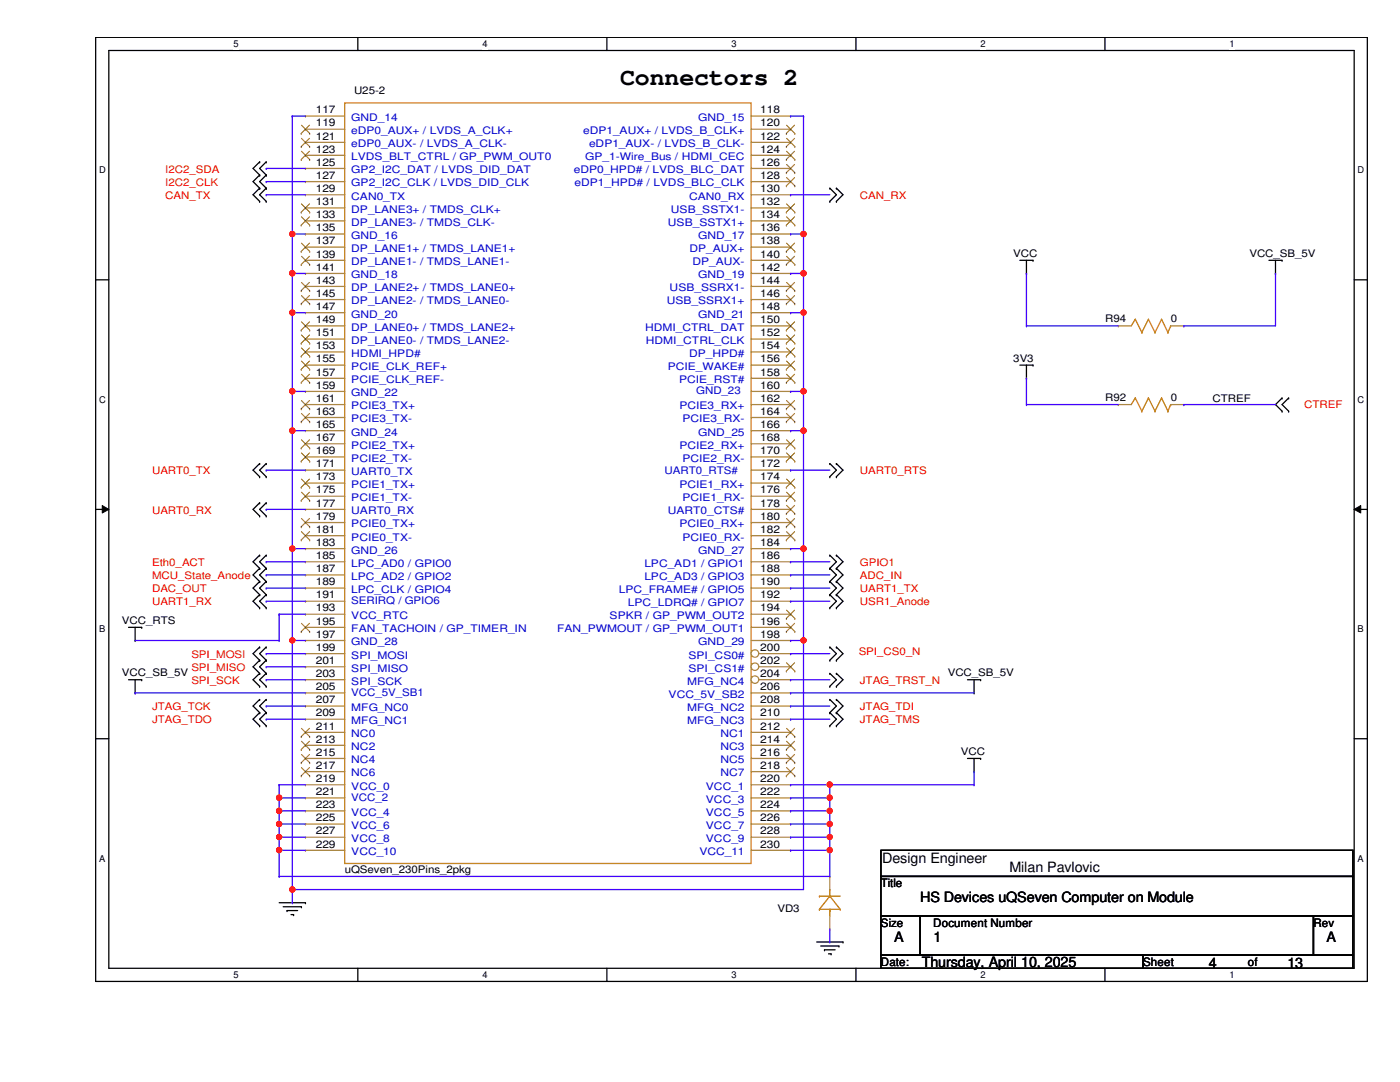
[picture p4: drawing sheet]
<svg xmlns="http://www.w3.org/2000/svg" width="279mm" height="216mm" viewBox="0 0 279 216" stroke-linecap="round" stroke-linejoin="round" font-family="sans-serif">
<path d="M19.1 7.5h253.8v188.3h-253.8zM21.7 10.1h248.6v183.1h-248.6z" fill="none" stroke="#000" stroke-width=".25"/>
<g fill="#fff">
<path d="M46.6 7.7h1v2.1h-1z"/>
<path d="M46.6 193.5h1v2.1h-1z"/>
</g>
<path d="M71.4 7.5v2.6M71.4 193.2v2.6" fill="none" stroke="#000" stroke-width=".25"/>
<g fill="#fff">
<path d="M96.3 7.7h1v2.1h-1z"/>
<path d="M96.3 193.5h1v2.1h-1z"/>
</g>
<path d="M121.1 7.5v2.6M121.1 193.2v2.6" fill="none" stroke="#000" stroke-width=".25"/>
<g fill="#fff">
<path d="M146 7.7h1v2.1h-1z"/>
<path d="M146 193.5h1v2.1h-1z"/>
</g>
<path d="M170.8 7.5v2.6M170.8 193.2v2.6" fill="none" stroke="#000" stroke-width=".25"/>
<g fill="#fff">
<path d="M195.7 7.7h1v2.1h-1z"/>
<path d="M195.7 193.5h1v2.1h-1z"/>
</g>
<path d="M220.5 7.5v2.6M220.5 193.2v2.6" fill="none" stroke="#000" stroke-width=".25"/>
<g fill="#fff">
<path d="M245.4 7.7h1v2.1h-1z"/>
<path d="M245.4 193.5h1v2.1h-1z"/>
<path d="M19.8 32.9h1.3v2.1h-1.3z"/>
<path d="M270.9 32.9h1.3v2.1h-1.3z"/>
<path d="M19.8 78.7h1.3v2.1h-1.3z"/>
<path d="M270.9 78.7h1.3v2.1h-1.3z"/>
</g>
<path d="M19.1 55.8h2.6M270.3 55.8h2.6" fill="none" stroke="#000" stroke-width=".25"/>
<g fill="#fff">
<path d="M19.8 124.5h1.2v2.1h-1.2z"/>
<path d="M270.9 124.5h1.3v2.1h-1.3z"/>
</g>
<path d="M19.1 101.6h2.6M270.3 101.6h2.6" fill="none" stroke="#000" stroke-width=".25"/>
<path d="M20.4 100.9l1.3 .7-1.3 .8zM270.3 101.6l1.3-.7v1.5z" fill="#000"/>
<path d="M20.4 100.9l1.3 .7-1.3 .8zM270.3 101.6l1.3-.7v1.5z" fill="none" stroke="#000" stroke-width=".2"/>
<g fill="#fff">
<path d="M19.8 170.3h1.2v2h-1.2z"/>
<path d="M270.9 170.3h1.3v2h-1.3z"/>
</g>
<g fill="none" stroke="#000" stroke-width=".25">
<path d="M51.8 32.3h.1M51.8 34.9h.1M51.8 37.5h.1M51.8 32.3l-1.3 1.3 1.3 1.3M51.8 34.9l-1.3 1.3 1.3 1.3M51.8 37.5l-1.3 1.4 1.3 1.3M53.1 32.3h.1M53.1 34.9h.1M53.1 37.5h.1M53.1 32.3l-1.3 1.3 1.3 1.3M53.1 34.9l-1.3 1.3 1.3 1.3M53.1 37.5l-1.3 1.4 1.3 1.3"/>
<path d="M165.6 37.5h.1M165.6 37.5l1.3 1.4-1.3 1.3M166.9 37.5h.1M166.9 37.5l1.3 1.4-1.3 1.3M51.8 40.2h.1M53.1 40.2h.1M165.6 40.2h.1M166.9 40.2h.1M203.5 51.9h2.7M204.9 54.6h.1M204.9 51.9v2.7M206.2 51.9h.1"/>
<path d="M253.2 51.9h2.7M254.6 54.6h.1M254.6 51.9v2.7M255.9 51.9h.1M203.5 72.9h2.7M204.9 75.5h.1M204.9 72.9v2.6M206.2 72.9h.1M255.9 79.4h.1M255.9 79.4l-1.3 1.3 1.3 1.3M257.2 79.4h.1M257.2 79.4l-1.3 1.3 1.3 1.3"/>
<path d="M51.8 92.5h.1M51.8 95.1h.1M51.8 92.5l-1.3 1.3 1.3 1.3M53.1 92.5h.1M53.1 95.1h.1M53.1 92.5l-1.3 1.3 1.3 1.3M165.6 92.5h.1M165.6 95.1h.1M165.6 92.5l1.3 1.3-1.3 1.3M166.9 92.5h.1M166.9 95.1h.1M166.9 92.5l1.3 1.3-1.3 1.3"/>
<path d="M255.9 82h.1M257.2 82h.1M51.8 100.3h.1M51.8 103h.1M51.8 110.8h.1M51.8 113.4h.1M51.8 116h.1M51.8 118.7h.1M51.8 100.3l-1.3 1.3 1.3 1.4M51.8 110.8l-1.3 1.3 1.3 1.3M51.8 113.4l-1.3 1.3 1.3 1.3M51.8 116l-1.3 1.3 1.3 1.4"/>
<path d="M51.8 118.7l-1.3 1.3 1.3 1.3M53.1 100.3h.1M53.1 103h.1M53.1 110.8h.1M53.1 113.4h.1M53.1 116h.1M53.1 118.7h.1M53.1 100.3l-1.3 1.3 1.3 1.4M53.1 110.8l-1.3 1.3 1.3 1.3M53.1 113.4l-1.3 1.3 1.3 1.3M53.1 116l-1.3 1.3 1.3 1.4M53.1 118.7l-1.3 1.3 1.3 1.3"/>
<path d="M165.6 110.8h.1M165.6 113.4h.1M165.6 116h.1M165.6 118.7h.1M165.6 110.8l1.3 1.3-1.3 1.3M165.6 113.4l1.3 1.3-1.3 1.3M165.6 116l1.3 1.3-1.3 1.4M165.6 118.7l1.3 1.3-1.3 1.3M166.9 110.8h.1M166.9 113.4h.1M166.9 116h.1M166.9 118.7h.1"/>
<path d="M166.9 110.8l1.3 1.3-1.3 1.3M166.9 113.4l1.3 1.3-1.3 1.3M166.9 116l1.3 1.3-1.3 1.4M166.9 118.7l1.3 1.3-1.3 1.3M25.7 125.2h2.6M25.7 135.6h2.6M27 127.8h.1M27 138.3h.1M27 125.2v2.6M27 135.6v2.7M28.3 125.2h.1M28.3 135.6h.1"/>
<path d="M51.8 121.3h.1M51.8 129.1h.1M51.8 131.7h.1M51.8 134.4h.1M51.8 136.9h.1M51.8 139.6h.1M51.8 129.1l-1.3 1.3 1.3 1.3M51.8 134.4l-1.3 1.2 1.3 1.3M51.8 139.6l-1.3 1.3 1.3 1.3M51.8 131.7l-1.3 1.4 1.3 1.3M53.1 121.3h.1M53.1 129.1h.1"/>
<path d="M53.1 131.7h.1M53.1 134.4h.1M53.1 136.9h.1M53.1 139.6h.1M53.1 129.1l-1.3 1.3 1.3 1.3M53.1 134.4l-1.3 1.2 1.3 1.3M53.1 139.6l-1.3 1.3 1.3 1.3M53.1 131.7l-1.3 1.4 1.3 1.3M165.6 121.3h.1M165.6 131.7h.1M165.6 129.1h.1M165.6 134.4h.1"/>
<path d="M165.6 136.9h.1M165.6 139.6h.1M165.6 129.1l1.3 1.3-1.3 1.3M165.6 134.4l1.3 1.2-1.3 1.3M165.6 139.6l1.3 1.3-1.3 1.3M166.9 121.3h.1M166.9 131.7h.1M166.9 129.1h.1M166.9 134.4h.1M166.9 136.9h.1M166.9 139.6h.1M166.9 129.1l1.3 1.3-1.3 1.3"/>
<path d="M166.9 134.4l1.3 1.2-1.3 1.3M166.9 139.6l1.3 1.3-1.3 1.3M193.1 135.6h2.6M194.4 138.3h.1M194.4 135.6v2.7M195.7 135.6h.1M19.1 147.4h2.6M51.8 142.2h.1M51.8 144.8h.1M51.8 142.2l-1.3 1.3 1.3 1.3M53.1 142.2h.1M53.1 144.8h.1"/>
<path d="M53.1 142.2l-1.3 1.3 1.3 1.3M165.6 142.2h.1M165.6 144.8h.1M165.6 142.2l1.3 1.3-1.3 1.3M166.9 142.2h.1M166.9 144.8h.1M166.9 142.2l1.3 1.3-1.3 1.3M193.1 151.3h2.6M194.4 154h.1M194.4 151.3v2.7M195.7 151.3h.1M270.3 147.4h2.6"/>
<path d="M175.8 169.7h94.2v5.2h-94.2zM175.8 174.9h94.2v7.9h-94.2zM55.7 180.1h5.3M56.5 180.9h3.7M57.3 181.7h.1M57.3 181.7h2.1M58.1 182.5h.5M58.6 182.5h.1M60.2 180.9h.1M61 180.1h.1M163 188h5.2M163.8 188.8h3.6"/>
<path d="M164.5 189.5h.1M164.5 189.5h2.2M165.4 190.3h.5M165.9 190.3h.1M167.4 188.8h.1M168.2 188h.1M175.8 182.8h7.8v7.8h-7.8zM175.8 190.6h52.3v2.6h-52.3zM183.6 182.8h78.5v7.8h-78.5zM228.1 190.6h41.9v2.6h-41.9zM262.1 182.8h7.9v7.8h-7.9z"/>
</g>
<g fill="none" stroke="#cc8006" stroke-width=".25">
<path d="M68.8 20.5h81.1v151.8h-81.1zM226.6 79.4h.1M226.6 79.4l1.3 2.6M226.6 79.4l-.8 1.3M229.2 79.4h.1M229.2 79.4l-1.3 2.6M229.2 79.4l1.3 2.6M231.8 79.4h.1M231.8 79.4l-1.3 2.6M231.8 79.4l1.3 2.6M227.9 82h.1M230.5 82h.1"/>
<path d="M233.1 82h.1M233.6 80.7h.1M233.6 80.7l-.5 1.3"/>
</g>
<g fill="none" stroke="#a84" stroke-width=".25">
<path d="M61 23.2h.1M61 25.8h.1M61 28.4h.1M61 31h.1M61 33.6h.1M61 36.2h.1M61 38.9h.1M61 23.2h7.8M61 25.8h7.8M61 28.4h7.8M61 31h7.8M61 33.6h7.8"/>
<path d="M61 36.2h7.8M61 38.9h7.8M149.9 23.2h7.9M149.9 25.8h7.9M149.9 28.4h7.9M149.9 31h7.9M149.9 33.6h7.9M149.9 36.2h7.9M149.9 38.9h7.9M157.8 23.2h.1M157.8 25.8h.1M157.8 28.4h.1"/>
<path d="M157.8 31h.1M157.8 33.6h.1M157.8 36.2h.1M157.8 38.9h.1M61 41.5h.1M61 44.1h.1M61 46.7h.1M61 49.3h.1M61 51.9h.1M61 54.6h.1M61 57.1h.1M61 59.8h.1"/>
<path d="M61 41.5h7.8M61 44.1h7.8M61 46.7h7.8M61 49.3h7.8M61 51.9h7.8M61 54.6h7.8M61 57.1h7.8M61 59.8h7.8M149.9 41.5h7.9M149.9 44.1h7.9M149.9 46.7h7.9M149.9 49.3h7.9"/>
<path d="M149.9 51.9h7.9M149.9 54.6h7.9M149.9 57.1h7.9M149.9 59.8h7.9M157.8 41.5h.1M157.8 44.1h.1M157.8 46.7h.1M157.8 49.3h.1M157.8 51.9h.1M157.8 54.6h.1M157.8 57.1h.1M157.8 59.8h.1"/>
<path d="M61 62.4h.1M61 65h.1M61 67.6h.1M61 70.2h.1M61 72.9h.1M61 75.5h.1M61 78.1h.1M61 62.4h7.8M61 65h7.8M61 67.6h7.8M61 70.2h7.8M61 72.9h7.8"/>
<path d="M61 75.5h7.8M61 78.1h7.8M149.9 62.4h7.9M149.9 65h7.9M149.9 67.6h7.9M149.9 70.2h7.9M149.9 72.9h7.9M149.9 75.5h7.9M149.9 78.1h7.9M157.8 62.4h.1M157.8 65h.1M157.8 67.6h.1"/>
<path d="M157.8 70.2h.1M157.8 72.9h.1M157.8 75.5h.1M157.8 78.1h.1M61 80.7h.1M61 83.3h.1M61 85.9h.1M61 88.6h.1M61 91.2h.1M61 93.8h.1M61 96.4h.1M61 99h.1"/>
<path d="M61 80.7h7.8M61 83.3h7.8M61 85.9h7.8M61 88.6h7.8M61 91.2h7.8M61 93.8h7.8M61 96.4h7.8M61 99h7.8M149.9 80.7h7.9M149.9 83.3h7.9M149.9 85.9h7.9M149.9 88.6h7.9"/>
<path d="M149.9 91.2h7.9M149.9 93.8h7.9M149.9 96.4h7.9M149.9 99h7.9M157.8 80.7h.1M157.8 83.3h.1M157.8 85.9h.1M157.8 88.6h.1M157.8 91.2h.1M157.8 93.8h.1M157.8 96.4h.1M157.8 99h.1"/>
<path d="M223.2 80.7h.1M223.2 80.7h2.6M233.6 80.7h2.7M236.3 80.7h.1M61 101.6h.1M61 104.3h.1M61 106.9h.1M61 109.5h.1M61 112.1h.1M61 114.7h.1M61 117.3h.1M61 120h.1"/>
<path d="M61 101.6h7.8M61 104.3h7.8M61 106.9h7.8M61 109.5h7.8M61 112.1h7.8M61 114.7h7.8M61 117.3h7.8M61 120h7.8M149.9 101.6h7.9M149.9 104.3h7.9M149.9 106.9h7.9M149.9 109.5h7.9"/>
<path d="M149.9 112.1h7.9M149.9 114.7h7.9M149.9 117.3h7.9M149.9 120h7.9M157.8 101.6h.1M157.8 104.3h.1M157.8 106.9h.1M157.8 109.5h.1M157.8 112.1h.1M157.8 114.7h.1M157.8 117.3h.1M157.8 120h.1"/>
<path d="M61 122.6h.1M61 125.2h.1M61 127.8h.1M61 130.4h.1M61 122.6h7.8M61 125.2h7.8M61 127.8h7.8M61 130.4h7.8M149.9 122.6h7.9M149.9 125.2h7.9M149.9 127.8h7.9M157.8 122.6h.1"/>
<path d="M157.8 125.2h.1M157.8 127.8h.1"/>
</g>
<g fill="none" stroke="#804000" stroke-width=".2">
<path d="M60.1 26.6h.1M60.1 29.3h.1M60.1 31.8h.1M60.2 25l1.6 1.6M60.2 27.6l1.6 1.7M60.2 30.2l1.6 1.6M61.8 25l-1.7 1.6M61.8 27.6l-1.7 1.7M61.8 30.2l-1.7 1.6M61.8 26.6h.1M61.8 29.3h.1M61.8 31.8h.1"/>
<path d="M156.9 26.6h.1M156.9 29.3h.1M156.9 31.8h.1M156.9 34.5h.1M156.9 37.1h.1M157 25l1.6 1.6M157 27.6l1.6 1.7M157 30.2l1.6 1.6M157 32.8l1.6 1.7M157 35.4l1.6 1.7M158.6 25l-1.7 1.6M158.6 27.6l-1.7 1.7"/>
<path d="M158.6 30.2l-1.7 1.6M158.6 32.8l-1.7 1.7M158.6 35.4l-1.7 1.7M158.6 26.6h.1M158.6 29.3h.1M158.6 31.8h.1M158.6 34.5h.1M158.6 37.1h.1M60.1 42.3h.1M60.1 44.9h.1M60.1 50.2h.1M60.1 52.8h.1"/>
<path d="M60.1 58h.1M60.2 40.7l1.6 1.6M60.2 43.3l1.6 1.6M60.2 48.5l1.6 1.7M60.2 51.1l1.6 1.7M60.2 56.3l1.6 1.7M60.2 59l1.6 1.6M61.8 40.7l-1.7 1.6M61.8 43.3l-1.7 1.6M61.8 48.5l-1.7 1.7M61.8 51.1l-1.7 1.7M61.8 56.3l-1.7 1.7"/>
<path d="M61.8 59l-1.7 1.6M61.8 42.3h.1M61.8 44.9h.1M61.8 50.2h.1M61.8 52.8h.1M61.8 58h.1M156.9 42.3h.1M156.9 44.9h.1M156.9 50.2h.1M156.9 52.8h.1M156.9 58h.1M157 40.7l1.6 1.6"/>
<path d="M157 43.3l1.6 1.6M157 48.5l1.6 1.7M157 51.1l1.6 1.7M157 56.3l1.6 1.7M157 59l1.6 1.6M158.6 40.7l-1.7 1.6M158.6 43.3l-1.7 1.6M158.6 48.5l-1.7 1.7M158.6 51.1l-1.7 1.7M158.6 56.3l-1.7 1.7M158.6 59l-1.7 1.6M158.6 42.3h.1"/>
<path d="M158.6 44.9h.1M158.6 50.2h.1M158.6 52.8h.1M158.6 58h.1M60.1 60.6h.1M60.1 65.9h.1M60.1 68.5h.1M60.1 71.1h.1M60.1 73.7h.1M60.1 76.3h.1M60.2 64.2l1.6 1.7M60.2 66.8l1.6 1.7"/>
<path d="M60.2 69.4l1.6 1.7M60.2 72.1l1.6 1.6M60.2 74.7l1.6 1.6M60.2 79.9l1.6 1.7M61.8 64.2l-1.7 1.7M61.8 66.8l-1.7 1.7M61.8 69.4l-1.7 1.7M61.8 72.1l-1.7 1.6M61.8 74.7l-1.7 1.6M61.8 79.9l-1.7 1.7M61.8 60.6h.1M61.8 65.9h.1"/>
<path d="M61.8 68.5h.1M61.8 71.1h.1M61.8 73.7h.1M61.8 76.3h.1M156.9 60.6h.1M156.9 65.9h.1M156.9 68.5h.1M156.9 71.1h.1M156.9 73.7h.1M156.9 76.3h.1M157 64.2l1.6 1.7M157 66.8l1.6 1.7"/>
<path d="M157 69.4l1.6 1.7M157 72.1l1.6 1.6M157 74.7l1.6 1.6M157 79.9l1.6 1.7M158.6 64.2l-1.7 1.7M158.6 66.8l-1.7 1.7M158.6 69.4l-1.7 1.7M158.6 72.1l-1.7 1.6M158.6 74.7l-1.7 1.6M158.6 79.9l-1.7 1.7M158.6 60.6h.1M158.6 65.9h.1"/>
<path d="M158.6 68.5h.1M158.6 71.1h.1M158.6 73.7h.1M158.6 76.3h.1M60.1 81.6h.1M60.1 84.2h.1M60.1 89.4h.1M60.1 92h.1M60.1 97.2h.1M60.1 99.9h.1M60.2 82.5l1.6 1.7M60.2 87.8l1.6 1.6"/>
<path d="M60.2 90.4l1.6 1.6M60.2 95.6l1.6 1.6M60.2 98.2l1.6 1.7M61.8 82.5l-1.7 1.7M61.8 87.8l-1.7 1.6M61.8 90.4l-1.7 1.6M61.8 95.6l-1.7 1.6M61.8 98.2l-1.7 1.7M61.8 81.6h.1M61.8 84.2h.1M61.8 89.4h.1M61.8 92h.1"/>
<path d="M61.8 97.2h.1M61.8 99.9h.1M156.9 81.6h.1M156.9 84.2h.1M156.9 89.4h.1M156.9 92h.1M156.9 97.2h.1M156.9 99.9h.1M157 82.5l1.6 1.7M157 87.8l1.6 1.6M157 90.4l1.6 1.6M157 95.6l1.6 1.6"/>
<path d="M157 98.2l1.6 1.7M158.6 82.5l-1.7 1.7M158.6 87.8l-1.7 1.6M158.6 90.4l-1.7 1.6M158.6 95.6l-1.7 1.6M158.6 98.2l-1.7 1.7M158.6 81.6h.1M158.6 84.2h.1M158.6 89.4h.1M158.6 92h.1M158.6 97.2h.1M158.6 99.9h.1"/>
<path d="M60.1 105.1h.1M60.1 107.7h.1M60.2 103.5l1.6 1.6M60.2 106.1l1.6 1.6M61.8 103.5l-1.7 1.6M61.8 106.1l-1.7 1.6M61.8 105.1h.1M61.8 107.7h.1M156.9 102.5h.1M156.9 105.1h.1M156.9 107.7h.1M157 100.8l1.6 1.7"/>
<path d="M157 103.5l1.6 1.6M157 106.1l1.6 1.6M158.6 100.8l-1.7 1.7M158.6 103.5l-1.7 1.6M158.6 106.1l-1.7 1.6M158.6 102.5h.1M158.6 105.1h.1M158.6 107.7h.1M60.1 126h.1M60.2 124.4l1.6 1.6M61.8 124.4l-1.7 1.6M61.8 126h.1"/>
<path d="M156.9 123.4h.1M156.9 126h.1M157 121.8l1.6 1.6M157 124.4l1.6 1.6M158.6 121.8l-1.7 1.6M158.6 124.4l-1.7 1.6M158.6 123.4h.1M158.6 126h.1"/>
</g>
<circle cx="150.7" cy="130.4" r=".75" fill="#fff"/>
<g fill="none" stroke="#a84" stroke-width=".25">
<path d="M61 133.1h.1M61 133.1h7.8M151.5 130.4h6.3M157.8 130.4h.1"/>
<circle cx="150.7" cy="130.4" r=".75"/>
</g>
<circle cx="150.7" cy="133" r=".75" fill="#fff"/>
<g fill="none" stroke="#a84" stroke-width=".25">
<path d="M61 135.6h.1M61 135.6h7.8M151.5 133.1h6.3M157.8 133.1h.1"/>
<circle cx="150.7" cy="133" r=".75"/>
</g>
<path d="M156.9 133.9h.1M157 132.2l1.6 1.7M158.6 132.2l-1.7 1.7M158.6 133.9h.1" fill="none" stroke="#804000" stroke-width=".2"/>
<circle cx="150.7" cy="135.6" r=".75" fill="#fff"/>
<g fill="none" stroke="#a84" stroke-width=".25">
<path d="M223.2 65h.1M223.2 65h2.6M233.6 65h2.7M236.3 65h.1M61 138.3h.1M61 138.3h7.8M149.9 138.3h7.9M151.5 135.6h6.3M157.8 135.6h.1M157.8 138.3h.1M61 140.9h.1M61 143.5h.1"/>
<path d="M61 146.1h.1M61 148.7h.1M61 151.3h.1M61 154h.1M61 156.6h.1M61 159.2h.1M61 140.9h7.8M61 143.5h7.8M61 146.1h7.8M61 148.7h7.8M61 151.3h7.8M61 154h7.8"/>
<path d="M61 156.6h7.8M61 159.2h7.8M149.9 140.9h7.9M149.9 143.5h7.9M149.9 146.1h7.9M149.9 148.7h7.9M149.9 151.3h7.9M149.9 154h7.9M149.9 156.6h7.9M149.9 159.2h7.9M157.8 140.9h.1M157.8 143.5h.1"/>
<path d="M157.8 146.1h.1M157.8 148.7h.1M157.8 151.3h.1M157.8 154h.1M157.8 156.6h.1M157.8 159.2h.1M61 161.8h.1M61 164.4h.1M61 167h.1M61 169.7h.1M61 161.8h7.8M61 164.4h7.8"/>
<path d="M61 167h7.8M61 169.7h7.8M149.9 161.8h7.9M149.9 164.4h7.9M149.9 167h7.9M149.9 169.7h7.9M157.8 161.8h.1M157.8 164.4h.1M157.8 167h.1M157.8 169.7h.1M165.6 174.9h.1M165.6 174.9v2.6"/>
<path d="M165.6 185.4h.1M165.6 182.8v2.6"/>
<circle cx="150.7" cy="135.6" r=".75"/>
</g>
<g fill="none" stroke="#804000" stroke-width=".2">
<path d="M60.1 147h.1M60.1 149.6h.1M60.1 152.2h.1M60.1 154.8h.1M60.2 145.3l1.6 1.7M60.2 147.9l1.6 1.7M60.2 150.5l1.6 1.7M60.2 153.2l1.6 1.6M61.8 145.3l-1.7 1.7M61.8 147.9l-1.7 1.7M61.8 150.5l-1.7 1.7M61.8 153.2l-1.7 1.6"/>
<path d="M61.8 147h.1M61.8 149.6h.1M61.8 152.2h.1M61.8 154.8h.1M156.9 147h.1M156.9 149.6h.1M156.9 152.2h.1M156.9 154.8h.1M157 145.3l1.6 1.7M157 147.9l1.6 1.7M157 150.5l1.6 1.7M157 153.2l1.6 1.6"/>
<path d="M158.6 145.3l-1.7 1.7M158.6 147.9l-1.7 1.7M158.6 150.5l-1.7 1.7M158.6 153.2l-1.7 1.6M158.6 147h.1M158.6 149.6h.1M158.6 152.2h.1M158.6 154.8h.1"/>
</g>
<g fill="none" stroke="#cc8006" stroke-width=".25">
<path d="M226.6 63.7h.1M226.6 63.7l1.3 2.6M226.6 63.7l-.8 1.3M227.9 66.3h.1M229.2 63.7h.1M229.2 63.7l-1.3 2.6M229.2 63.7l1.3 2.6M230.5 66.3h.1M231.8 63.7h.1M231.8 63.7l-1.3 2.6M231.8 63.7l1.3 2.6M233.1 66.3h.1"/>
<path d="M233.6 65h.1M233.6 65l-.5 1.3M163.5 178.8h.1M163.5 178.8h4.2M165.6 177.5h.1M165.6 178.8h.1M165.6 177.5v1.3M165.6 178.8l-2.1 2.6M165.6 178.8l2.1 2.6M163.5 181.4h.1M163.5 181.4h4.2M165.6 181.7h.1"/>
<path d="M165.6 181.4h.1M165.6 181.4v1.4M167.7 181.4h.1"/>
</g>
<g fill="none" stroke="#4200ff" stroke-width=".25">
<path d="M53.1 33.6h.1M53.1 36.2h.1M53.1 38.9h.1M53.1 33.6h7.9M53.1 36.2h7.9M53.1 38.9h7.9M58.3 23.2h.1M58.3 23.2v23.5M157.8 38.9h.1M157.8 38.9h7.8M53.1 93.8h.1M53.1 93.8h7.9"/>
<path d="M157.8 93.8h.1M157.8 93.8h7.8M53.1 101.6h.1M53.1 112.1h.1M53.1 114.7h.1M53.1 117.3h.1M53.1 120h.1M53.1 101.6h7.9M53.1 112.1h7.9M53.1 114.7h7.9M53.1 117.3h7.9M53.1 120h7.9"/>
<path d="M157.8 112.1h.1M157.8 114.7h.1M157.8 117.3h.1M157.8 120h.1M157.8 112.1h7.8M157.8 114.7h7.8M157.8 117.3h7.8M157.8 120h7.8M53.1 130.4h.1M53.1 135.6h.1M53.1 130.4h7.9M53.1 135.6h7.9"/>
<path d="M157.8 130.4h.1M157.8 135.6h.1M157.8 138.3h.1M157.8 130.4h7.8M157.8 135.6h7.8M157.8 138.3h36.6M53.1 140.9h.1M53.1 143.5h.1M53.1 140.9h7.9M53.1 143.5h7.9M157.8 140.9h.1M157.8 143.5h.1"/>
<path d="M157.8 156.6h.1M157.8 140.9h7.8M157.8 143.5h7.8M157.8 156.6h7.8M194.4 156.6h.1M194.4 154v2.6"/>
</g>
<circle cx="58.3" cy="46.7" r=".51" fill="#f00"/>
<circle cx="58.3" cy="46.7" r=".51" fill="none" stroke="#f00" stroke-width=".25"/>
<path d="M58.3 23.2h.1M58.3 23.2h2.7M58.3 46.7h.1M58.3 54.6h.1M58.3 46.7h2.7M58.3 46.7v15.7M58.3 54.6h2.7" fill="none" stroke="#4200ff" stroke-width=".25"/>
<circle cx="58.3" cy="62.4" r=".5" fill="#f00"/>
<circle cx="58.3" cy="62.4" r=".5" fill="none" stroke="#f00" stroke-width=".25"/>
<circle cx="58.3" cy="54.5" r=".51" fill="#f00"/>
<circle cx="58.3" cy="54.5" r=".51" fill="none" stroke="#f00" stroke-width=".25"/>
<path d="M58.3 62.4h.1M58.3 78.1h.1M58.3 62.4h2.7M58.3 62.4v23.5M58.3 78.1h2.7" fill="none" stroke="#4200ff" stroke-width=".25"/>
<circle cx="58.3" cy="78.1" r=".51" fill="#f00"/>
<circle cx="58.3" cy="78.1" r=".51" fill="none" stroke="#f00" stroke-width=".25"/>
<path d="M58.3 85.9h.1M58.3 85.9h2.7M58.3 85.9v23.6" fill="none" stroke="#4200ff" stroke-width=".25"/>
<circle cx="58.3" cy="109.5" r=".51" fill="#f00"/>
<circle cx="58.3" cy="109.5" r=".51" fill="none" stroke="#f00" stroke-width=".25"/>
<circle cx="58.3" cy="85.9" r=".51" fill="#f00"/>
<circle cx="58.3" cy="85.9" r=".51" fill="none" stroke="#f00" stroke-width=".25"/>
<path d="M58.3 109.5h.1M58.3 109.5h2.7M58.3 109.5v68M58.3 127.8h.1M58.3 127.8h2.7" fill="none" stroke="#4200ff" stroke-width=".25"/>
<circle cx="58.3" cy="127.8" r=".5" fill="#f00"/>
<circle cx="58.3" cy="127.8" r=".5" fill="none" stroke="#f00" stroke-width=".25"/>
<path d="M58.3 177.5h.1M58.3 177.5h102.1" fill="none" stroke="#4200ff" stroke-width=".25"/>
<circle cx="58.3" cy="177.5" r=".51" fill="#f00"/>
<circle cx="58.3" cy="177.5" r=".51" fill="none" stroke="#f00" stroke-width=".25"/>
<path d="M160.4 23.2h.1M160.4 23.2v23.5M58.3 177.5v2.6M58.3 180.1h.1" fill="none" stroke="#4200ff" stroke-width=".25"/>
<circle cx="160.4" cy="46.7" r=".51" fill="#f00"/>
<circle cx="160.4" cy="46.7" r=".51" fill="none" stroke="#f00" stroke-width=".25"/>
<path d="M157.8 23.2h.1M157.8 23.2h2.6M157.8 46.7h.1M157.8 54.6h.1M157.8 46.7h2.6M157.8 54.6h2.6M160.4 46.7h.1M160.4 54.6h.1M160.4 46.7v15.7" fill="none" stroke="#4200ff" stroke-width=".25"/>
<circle cx="160.4" cy="62.4" r=".5" fill="#f00"/>
<circle cx="160.4" cy="62.4" r=".5" fill="none" stroke="#f00" stroke-width=".25"/>
<circle cx="160.4" cy="54.5" r=".51" fill="#f00"/>
<circle cx="160.4" cy="54.5" r=".51" fill="none" stroke="#f00" stroke-width=".25"/>
<path d="M157.8 62.4h.1M157.8 78.1h.1M157.8 62.4h2.6M157.8 78.1h2.6M160.4 62.4h.1M160.4 78.1h.1M160.4 62.4v23.5" fill="none" stroke="#4200ff" stroke-width=".25"/>
<circle cx="160.4" cy="78.1" r=".51" fill="#f00"/>
<circle cx="160.4" cy="78.1" r=".51" fill="none" stroke="#f00" stroke-width=".25"/>
<path d="M157.8 85.9h.1M157.8 85.9h2.6M160.4 85.9h.1M160.4 85.9v23.6" fill="none" stroke="#4200ff" stroke-width=".25"/>
<circle cx="160.4" cy="109.5" r=".51" fill="#f00"/>
<circle cx="160.4" cy="109.5" r=".51" fill="none" stroke="#f00" stroke-width=".25"/>
<circle cx="160.4" cy="85.9" r=".51" fill="#f00"/>
<circle cx="160.4" cy="85.9" r=".51" fill="none" stroke="#f00" stroke-width=".25"/>
<path d="M157.8 109.5h.1M157.8 109.5h2.6M160.4 109.5h.1M160.4 109.5v68M157.8 127.8h.1M157.8 127.8h2.6M160.4 127.8h.1" fill="none" stroke="#4200ff" stroke-width=".25"/>
<circle cx="160.4" cy="127.8" r=".5" fill="#f00"/>
<circle cx="160.4" cy="127.8" r=".5" fill="none" stroke="#f00" stroke-width=".25"/>
<path d="M165.6 159.2h.1M165.6 156.6h.1M165.6 156.6v2.6M165.6 156.6h28.8M165.6 188h.1M165.6 185.4v2.6" fill="none" stroke="#4200ff" stroke-width=".25"/>
<circle cx="165.6" cy="156.5" r=".5" fill="#f00"/>
<circle cx="165.6" cy="156.5" r=".5" fill="none" stroke="#f00" stroke-width=".25"/>
<path d="M157.8 159.2h.1M157.8 159.2h7.8" fill="none" stroke="#4200ff" stroke-width=".25"/>
<circle cx="165.6" cy="159.2" r=".5" fill="#f00"/>
<circle cx="165.6" cy="159.2" r=".5" fill="none" stroke="#f00" stroke-width=".25"/>
<path d="M165.6 159.2v2.6M157.8 161.8h.1M157.8 161.8h7.8M165.6 161.8h.1" fill="none" stroke="#4200ff" stroke-width=".25"/>
<circle cx="165.6" cy="161.8" r=".5" fill="#f00"/>
<circle cx="165.6" cy="161.8" r=".5" fill="none" stroke="#f00" stroke-width=".25"/>
<path d="M157.8 164.4h.1M157.8 164.4h7.8M165.6 164.4h.1M165.6 161.8v2.6" fill="none" stroke="#4200ff" stroke-width=".25"/>
<circle cx="165.6" cy="164.4" r=".5" fill="#f00"/>
<circle cx="165.6" cy="164.4" r=".5" fill="none" stroke="#f00" stroke-width=".25"/>
<path d="M157.8 167h.1M157.8 167h7.8M165.6 167h.1M165.6 164.4v2.6" fill="none" stroke="#4200ff" stroke-width=".25"/>
<circle cx="165.6" cy="167" r=".49" fill="#f00"/>
<circle cx="165.6" cy="167" r=".49" fill="none" stroke="#f00" stroke-width=".25"/>
<path d="M157.8 169.7h.1M157.8 169.7h7.8M165.6 169.7h.1M165.6 167v7.9" fill="none" stroke="#4200ff" stroke-width=".25"/>
<circle cx="165.6" cy="169.6" r=".5" fill="#f00"/>
<circle cx="165.6" cy="169.6" r=".5" fill="none" stroke="#f00" stroke-width=".25"/>
<path d="M55.7 156.6h.1M55.7 159.2h.1M55.7 156.6v5.2M55.7 156.6h5.3M55.7 159.2h5.3M55.7 174.9h.1M55.7 174.9h109.9" fill="none" stroke="#4200ff" stroke-width=".25"/>
<circle cx="55.7" cy="159.2" r=".51" fill="#f00"/>
<circle cx="55.7" cy="159.2" r=".51" fill="none" stroke="#f00" stroke-width=".25"/>
<path d="M55.7 161.8h.1M55.7 161.8h5.3M55.7 161.8v2.6" fill="none" stroke="#4200ff" stroke-width=".25"/>
<circle cx="55.7" cy="164.4" r=".51" fill="#f00"/>
<circle cx="55.7" cy="164.4" r=".51" fill="none" stroke="#f00" stroke-width=".25"/>
<circle cx="55.7" cy="161.8" r=".51" fill="#f00"/>
<circle cx="55.7" cy="161.8" r=".51" fill="none" stroke="#f00" stroke-width=".25"/>
<path d="M55.7 164.4h.1M55.7 167h.1M55.7 164.4h5.3M55.7 164.4v5.3M55.7 167h5.3" fill="none" stroke="#4200ff" stroke-width=".25"/>
<circle cx="55.7" cy="167" r=".5" fill="#f00"/>
<circle cx="55.7" cy="167" r=".5" fill="none" stroke="#f00" stroke-width=".25"/>
<path d="M55.7 169.7h.1M55.7 169.7h5.3M55.7 169.7v5.2" fill="none" stroke="#4200ff" stroke-width=".25"/>
<circle cx="55.7" cy="169.6" r=".51" fill="#f00"/>
<circle cx="55.7" cy="169.6" r=".51" fill="none" stroke="#f00" stroke-width=".25"/>
<g fill="none" stroke="#4200ff" stroke-width=".25">
<path d="M204.9 54.6h.1M204.9 54.6v10.4M254.6 54.6h.1M254.6 54.6v10.4h-18.3M204.9 65h.1M204.9 75.5h.1M204.9 75.5v5.2M204.9 65h18.3M236.3 65h.1M204.9 80.7h.1M204.9 80.7h18.3M236.3 80.7h.1"/>
<path d="M236.3 80.7h18.3M27 138.3h.1M27 127.8h28.7M27 138.3h34M53.1 133.1h.1M53.1 133.1h7.9M55.7 127.8h.1M55.7 122.6h.1M55.7 122.6v5.2M55.7 122.6h5.3"/>
</g>
<circle cx="58.3" cy="46.7" r=".51" fill="#f00"/>
<circle cx="58.3" cy="46.7" r=".51" fill="none" stroke="#f00" stroke-width=".25"/>
<circle cx="58.3" cy="62.4" r=".5" fill="#f00"/>
<circle cx="58.3" cy="62.4" r=".5" fill="none" stroke="#f00" stroke-width=".25"/>
<circle cx="58.3" cy="54.5" r=".51" fill="#f00"/>
<circle cx="58.3" cy="54.5" r=".51" fill="none" stroke="#f00" stroke-width=".25"/>
<circle cx="58.3" cy="78.1" r=".51" fill="#f00"/>
<circle cx="58.3" cy="78.1" r=".51" fill="none" stroke="#f00" stroke-width=".25"/>
<circle cx="58.3" cy="109.5" r=".51" fill="#f00"/>
<circle cx="58.3" cy="109.5" r=".51" fill="none" stroke="#f00" stroke-width=".25"/>
<circle cx="58.3" cy="85.9" r=".51" fill="#f00"/>
<circle cx="58.3" cy="85.9" r=".51" fill="none" stroke="#f00" stroke-width=".25"/>
<circle cx="58.3" cy="127.8" r=".5" fill="#f00"/>
<circle cx="58.3" cy="127.8" r=".5" fill="none" stroke="#f00" stroke-width=".25"/>
<circle cx="58.3" cy="177.5" r=".51" fill="#f00"/>
<circle cx="58.3" cy="177.5" r=".51" fill="none" stroke="#f00" stroke-width=".25"/>
<circle cx="160.4" cy="46.7" r=".51" fill="#f00"/>
<circle cx="160.4" cy="46.7" r=".51" fill="none" stroke="#f00" stroke-width=".25"/>
<circle cx="160.4" cy="62.4" r=".5" fill="#f00"/>
<circle cx="160.4" cy="62.4" r=".5" fill="none" stroke="#f00" stroke-width=".25"/>
<circle cx="160.4" cy="54.5" r=".51" fill="#f00"/>
<circle cx="160.4" cy="54.5" r=".51" fill="none" stroke="#f00" stroke-width=".25"/>
<circle cx="160.4" cy="78.1" r=".51" fill="#f00"/>
<circle cx="160.4" cy="78.1" r=".51" fill="none" stroke="#f00" stroke-width=".25"/>
<circle cx="160.4" cy="109.5" r=".51" fill="#f00"/>
<circle cx="160.4" cy="109.5" r=".51" fill="none" stroke="#f00" stroke-width=".25"/>
<circle cx="160.4" cy="85.9" r=".51" fill="#f00"/>
<circle cx="160.4" cy="85.9" r=".51" fill="none" stroke="#f00" stroke-width=".25"/>
<circle cx="160.4" cy="127.8" r=".5" fill="#f00"/>
<circle cx="160.4" cy="127.8" r=".5" fill="none" stroke="#f00" stroke-width=".25"/>
<circle cx="165.6" cy="156.5" r=".5" fill="#f00"/>
<circle cx="165.6" cy="156.5" r=".5" fill="none" stroke="#f00" stroke-width=".25"/>
<circle cx="165.6" cy="159.2" r=".5" fill="#f00"/>
<circle cx="165.6" cy="159.2" r=".5" fill="none" stroke="#f00" stroke-width=".25"/>
<circle cx="165.6" cy="161.8" r=".5" fill="#f00"/>
<circle cx="165.6" cy="161.8" r=".5" fill="none" stroke="#f00" stroke-width=".25"/>
<circle cx="165.6" cy="164.4" r=".5" fill="#f00"/>
<circle cx="165.6" cy="164.4" r=".5" fill="none" stroke="#f00" stroke-width=".25"/>
<circle cx="165.6" cy="167" r=".49" fill="#f00"/>
<circle cx="165.6" cy="167" r=".49" fill="none" stroke="#f00" stroke-width=".25"/>
<circle cx="165.6" cy="169.6" r=".5" fill="#f00"/>
<circle cx="165.6" cy="169.6" r=".5" fill="none" stroke="#f00" stroke-width=".25"/>
<circle cx="55.7" cy="159.2" r=".51" fill="#f00"/>
<circle cx="55.7" cy="159.2" r=".51" fill="none" stroke="#f00" stroke-width=".25"/>
<circle cx="55.7" cy="164.4" r=".51" fill="#f00"/>
<circle cx="55.7" cy="164.4" r=".51" fill="none" stroke="#f00" stroke-width=".25"/>
<circle cx="55.7" cy="161.8" r=".51" fill="#f00"/>
<circle cx="55.7" cy="161.8" r=".51" fill="none" stroke="#f00" stroke-width=".25"/>
<circle cx="55.7" cy="167" r=".5" fill="#f00"/>
<circle cx="55.7" cy="167" r=".5" fill="none" stroke="#f00" stroke-width=".25"/>
<circle cx="55.7" cy="169.6" r=".51" fill="#f00"/>
<circle cx="55.7" cy="169.6" r=".51" fill="none" stroke="#f00" stroke-width=".25"/>
<text font-size="5" x="123.7" y="16.9">Connectors 2</text>
<g font-size="2.8">
<text x="176.1" y="172.2">Design Engineer</text>
<text x="201.5" y="174">Milan Pavlovic</text>
<text x="183.6" y="180">HS Devices uQSeven Computer on Module</text>
<text x="178.4" y="187.9">A</text>
<text x="186.3" y="187.9">1</text>
<text x="264.8" y="187.9">A</text>
<text x="183.9" y="192.9">Thursday, April 10, 2025</text>
<text x="241.2" y="193.1">4</text>
<text x="256.9" y="193.1">13</text>
</g>
<g font-size="2.3">
<text x="175.8" y="177">Title</text>
<text x="175.8" y="184.9">Size</text>
<text x="186.3" y="184.9">Document Number</text>
<text x="262.1" y="184.9">Rev</text>
<text x="175.8" y="192.7">Date:</text>
<text x="228.1" y="192.7">Sheet</text>
<text x="249" y="192.7">of</text>
</g>
<g font-size="2.1">
<text x="63" y="22.6">117</text>
<text x="70.7" y="18.8">U25-2</text>
<text x="151.7" y="22.6">118</text>
<text x="63" y="25.2">119</text>
<text x="63" y="27.9">121</text>
<text x="151.7" y="25.2">120</text>
<text x="151.7" y="27.9">122</text>
<text x="63" y="30.4">123</text>
<text x="63" y="33.1">125</text>
<text x="63" y="35.7">127</text>
<text x="151.7" y="30.4">124</text>
<text x="151.7" y="33.1">126</text>
<text x="151.7" y="35.7">128</text>
<text x="63" y="38.3">129</text>
<text x="63" y="40.9">131</text>
<text x="151.7" y="38.3">130</text>
<text x="151.7" y="40.9">132</text>
<text x="63" y="43.5">133</text>
<text x="63" y="46.1">135</text>
<text x="151.7" y="43.5">134</text>
<text x="151.7" y="46.1">136</text>
<text x="63" y="48.8">137</text>
<text x="63" y="51.4">139</text>
<text x="151.7" y="48.8">138</text>
<text x="151.7" y="51.4">140</text>
<text x="202.2" y="51.2">VCC</text>
<text x="249.3" y="51.2">VCC_SB_5V</text>
<text x="63" y="54">141</text>
<text x="63" y="56.6">143</text>
<text x="63" y="59.2">145</text>
<text x="151.7" y="54">142</text>
<text x="151.7" y="56.6">144</text>
<text x="151.7" y="59.2">146</text>
<text x="63" y="61.8">147</text>
<text x="63" y="64.5">149</text>
<text x="151.7" y="61.8">148</text>
<text x="151.7" y="64.5">150</text>
<text x="220.6" y="64.3">R94</text>
<text x="233.6" y="64.3">0</text>
<text x="63" y="67.1">151</text>
<text x="63" y="69.7">153</text>
<text x="151.7" y="67.1">152</text>
<text x="151.7" y="69.7">154</text>
<text x="63" y="72.3">155</text>
<text x="63" y="74.9">157</text>
<text x="63" y="77.6">159</text>
<text x="151.7" y="72.3">156</text>
<text x="151.7" y="74.9">158</text>
<text x="151.7" y="77.6">160</text>
<text x="202.2" y="72.1">3V3</text>
<text x="63" y="80.2">161</text>
<text x="63" y="82.8">163</text>
<text x="151.7" y="80.2">162</text>
<text x="151.7" y="82.8">164</text>
<text x="220.6" y="80">R92</text>
<text x="233.6" y="80">0</text>
<text x="242" y="80.2">CTREF</text>
<text x="63" y="85.4">165</text>
<text x="63" y="88">167</text>
<text x="151.7" y="85.4">166</text>
<text x="151.7" y="88">168</text>
<text x="63" y="90.6">169</text>
<text x="63" y="93.3">171</text>
<text x="63" y="95.8">173</text>
<text x="151.7" y="90.6">170</text>
<text x="151.7" y="93.3">172</text>
<text x="151.7" y="95.8">174</text>
<text x="63" y="98.5">175</text>
<text x="63" y="101.1">177</text>
<text x="151.7" y="98.5">176</text>
<text x="151.7" y="101.1">178</text>
<text x="63" y="103.7">179</text>
<text x="63" y="106.3">181</text>
<text x="151.7" y="103.7">180</text>
<text x="151.7" y="106.3">182</text>
<text x="63" y="108.9">183</text>
<text x="63" y="111.5">185</text>
<text x="151.7" y="108.9">184</text>
<text x="151.7" y="111.5">186</text>
<text x="63" y="114.2">187</text>
<text x="63" y="116.8">189</text>
<text x="63" y="119.4">191</text>
<text x="151.7" y="114.2">188</text>
<text x="151.7" y="116.8">190</text>
<text x="151.7" y="119.4">192</text>
<text x="24.3" y="124.5">VCC_RTS</text>
<text x="63" y="122">193</text>
<text x="63" y="124.6">195</text>
<text x="151.7" y="122">194</text>
<text x="151.7" y="124.6">196</text>
<text x="63" y="127.3">197</text>
<text x="63" y="129.9">199</text>
<text x="151.7" y="127.3">198</text>
<text x="151.7" y="129.9">200</text>
<text x="24.3" y="135">VCC_SB_5V</text>
<text x="63" y="132.5">201</text>
<text x="63" y="135.1">203</text>
<text x="63" y="137.7">205</text>
<text x="151.7" y="132.5">202</text>
<text x="151.7" y="135.1">204</text>
<text x="151.7" y="137.7">206</text>
<text x="189.1" y="135">VCC_SB_5V</text>
<text x="63" y="140.3">207</text>
<text x="63" y="143">209</text>
<text x="151.7" y="140.3">208</text>
<text x="151.7" y="143">210</text>
<text x="63" y="145.6">211</text>
<text x="63" y="148.2">213</text>
<text x="151.7" y="145.6">212</text>
<text x="151.7" y="148.2">214</text>
<text x="63" y="150.8">215</text>
<text x="63" y="153.4">217</text>
<text x="151.7" y="150.8">216</text>
<text x="151.7" y="153.4">218</text>
<text x="191.8" y="150.6">VCC</text>
<text x="63" y="156">219</text>
<text x="63" y="158.7">221</text>
<text x="63" y="161.2">223</text>
<text x="151.7" y="156">220</text>
<text x="151.7" y="158.7">222</text>
<text x="151.7" y="161.2">224</text>
<text x="63" y="163.9">225</text>
<text x="63" y="166.5">227</text>
<text x="151.7" y="163.9">226</text>
<text x="151.7" y="166.5">228</text>
<text x="63" y="169.1">229</text>
<text x="151.7" y="169.1">230</text>
<text x="68.8" y="174.2">uQSeven_230Pins_2pkg</text>
<text x="155.2" y="182">VD3</text>
</g>
<g font-size="2.1" fill="#00c">
<text x="70.1" y="24.1">GND_14</text>
<text x="70.1" y="26.8">eDP0_AUX+ / LVDS_A_CLK+</text>
<text x="70.1" y="29.4">eDP0_AUX- / LVDS_A_CLK-</text>
<text x="116.4" y="26.8">eDP1_AUX+ / LVDS_B_CLK+</text>
<text x="117.6" y="29.4">eDP1_AUX- / LVDS_B_CLK-</text>
<text x="139.3" y="24.1">GND_15</text>
<text x="70.1" y="32">LVDS_BLT_CTRL / GP_PWM_OUT0</text>
<text x="70.1" y="34.6">GP2_I2C_DAT / LVDS_DID_DAT</text>
<text x="114.5" y="34.6">eDP0_HPD# / LVDS_BLC_DAT</text>
<text x="116.8" y="32">GP_1-Wire_Bus / HDMI_CEC</text>
<text x="70.1" y="37.2">GP2_I2C_CLK / LVDS_DID_CLK</text>
<text x="70.1" y="39.8">CAN0_TX</text>
<text x="114.7" y="37.2">eDP1_HPD# / LVDS_BLC_CLK</text>
<text x="137.5" y="39.8">CAN0_RX</text>
<text x="70.1" y="42.5">DP_LANE3+ / TMDS_CLK+</text>
<text x="70.1" y="45">DP_LANE3- / TMDS_CLK-</text>
<text x="70.1" y="47.7">GND_16</text>
<text x="133.3" y="45">USB_SSTX1+</text>
<text x="133.9" y="42.5">USB_SSTX1-</text>
<text x="139.3" y="47.7">GND_17</text>
<text x="70.1" y="50.3">DP_LANE1+ / TMDS_LANE1+</text>
<text x="70.1" y="52.9">DP_LANE1- / TMDS_LANE1-</text>
<text x="137.6" y="50.3">DP_AUX+</text>
<text x="138.2" y="52.9">DP_AUX-</text>
<text x="70.1" y="55.5">GND_18</text>
<text x="70.1" y="58.1">DP_LANE2+ / TMDS_LANE0+</text>
<text x="133.6" y="58.1">USB_SSRX1-</text>
<text x="139.3" y="55.5">GND_19</text>
<text x="70.1" y="60.7">DP_LANE2- / TMDS_LANE0-</text>
<text x="70.1" y="63.4">GND_20</text>
<text x="70.1" y="66">DP_LANE0+ / TMDS_LANE2+</text>
<text x="128.7" y="66">HDMI_CTRL_DAT</text>
<text x="133.1" y="60.7">USB_SSRX1+</text>
<text x="139.3" y="63.4">GND_21</text>
<text x="70.1" y="68.6">DP_LANE0- / TMDS_LANE2-</text>
<text x="70.1" y="71.2">HDMI_HPD#</text>
<text x="128.9" y="68.6">HDMI_CTRL_CLK</text>
<text x="137.5" y="71.2">DP_HPD#</text>
<text x="70.1" y="73.8">PCIE_CLK_REF+</text>
<text x="70.1" y="76.5">PCIE_CLK_REF-</text>
<text x="133.3" y="73.8">PCIE_WAKE#</text>
<text x="135.5" y="76.5">PCIE_RST#</text>
<text x="70.1" y="79.1">GND_22</text>
<text x="70.1" y="81.7">PCIE3_TX+</text>
<text x="135.6" y="81.7">PCIE3_RX+</text>
<text x="138.9" y="78.7">GND_23</text>
<text x="70.1" y="84.3">PCIE3_TX-</text>
<text x="70.1" y="86.9">GND_24</text>
<text x="70.1" y="89.5">PCIE2_TX+</text>
<text x="135.6" y="89.5">PCIE2_RX+</text>
<text x="136.2" y="84.3">PCIE3_RX-</text>
<text x="139.3" y="86.9">GND_25</text>
<text x="70.1" y="92.2">PCIE2_TX-</text>
<text x="70.1" y="94.8">UART0_TX</text>
<text x="132.6" y="94.7">UART0_RTS#</text>
<text x="136.2" y="92.2">PCIE2_RX-</text>
<text x="70.1" y="97.4">PCIE1_TX+</text>
<text x="70.1" y="100">PCIE1_TX-</text>
<text x="135.6" y="97.4">PCIE1_RX+</text>
<text x="136.2" y="100">PCIE1_RX-</text>
<text x="70.1" y="102.6">UART0_RX</text>
<text x="70.1" y="105.2">PCIE0_TX+</text>
<text x="70.1" y="107.9">PCIE0_TX-</text>
<text x="133.3" y="102.6">UART0_CTS#</text>
<text x="135.6" y="105.2">PCIE0_RX+</text>
<text x="136.2" y="107.9">PCIE0_RX-</text>
<text x="70.1" y="110.4">GND_26</text>
<text x="70.1" y="113.1">LPC_AD0 / GPIO0</text>
<text x="128.6" y="113.1">LPC_AD1 / GPIO1</text>
<text x="139.3" y="110.4">GND_27</text>
<text x="70.1" y="115.7">LPC_AD2 / GPIO2</text>
<text x="70.1" y="118.3">LPC_CLK / GPIO4</text>
<text x="123.5" y="118.3">LPC_FRAME# / GPIO5</text>
<text x="128.6" y="115.7">LPC_AD3 / GPIO3</text>
<text x="70.1" y="120.6">SERIRQ / GPIO6</text>
<text x="70.1" y="123.5">VCC_RTC</text>
<text x="121.7" y="123.5">SPKR / GP_PWM_OUT2</text>
<text x="125.3" y="120.9">LPC_LDRQ# / GPIO7</text>
<text x="70.1" y="126.2">FAN_TACHOIN / GP_TIMER_IN</text>
<text x="70.1" y="128.8">GND_28</text>
<text x="70.1" y="131.4">SPI_MOSI</text>
<text x="111.2" y="126.2">FAN_PWMOUT / GP_PWM_OUT1</text>
<text x="137.4" y="131.4">SPI_CS0#</text>
<text x="139.3" y="128.8">GND_29</text>
<text x="70.1" y="134">SPI_MISO</text>
<text x="70.1" y="136.6">SPI_SCK</text>
<text x="137.2" y="136.6">MFG_NC4</text>
<text x="137.4" y="134">SPI_CS1#</text>
<text x="70.1" y="138.9">VCC_5V_SB1</text>
<text x="70.1" y="141.9">MFG_NC0</text>
<text x="133.4" y="139.2">VCC_5V_SB2</text>
<text x="137.2" y="141.9">MFG_NC2</text>
<text x="70.1" y="144.5">MFG_NC1</text>
<text x="70.1" y="147.1">NC0</text>
<text x="70.1" y="149.7">NC2</text>
<text x="137.2" y="144.5">MFG_NC3</text>
<text x="143.8" y="147.1">NC1</text>
<text x="143.8" y="149.7">NC3</text>
<text x="70.1" y="152.3">NC4</text>
<text x="70.1" y="154.9">NC6</text>
<text x="143.8" y="152.3">NC5</text>
<text x="143.8" y="154.9">NC7</text>
<text x="70.1" y="157.6">VCC_0</text>
<text x="70.1" y="159.8">VCC_2</text>
<text x="140.9" y="157.6">VCC_1</text>
<text x="140.9" y="160.2">VCC_3</text>
<text x="70.1" y="162.8">VCC_4</text>
<text x="70.1" y="165.4">VCC_6</text>
<text x="140.9" y="162.8">VCC_5</text>
<text x="140.9" y="165.4">VCC_7</text>
<text x="70.1" y="168">VCC_8</text>
<text x="70.1" y="170.6">VCC_10</text>
<text x="139.6" y="170.6">VCC_11</text>
<text x="140.9" y="168">VCC_9</text>
</g>
<g font-size="2.1" fill="#f00">
<text x="33" y="34.5">I2C2_SDA</text>
<text x="33" y="37.1">I2C2_CLK</text>
<text x="33" y="39.7">CAN_TX</text>
<text x="171.6" y="39.7">CAN_RX</text>
<text x="260.3" y="81.3">CTREF</text>
<text x="30.4" y="94.7">UART0_TX</text>
<text x="171.6" y="94.7">UART0_RTS</text>
<text x="30.4" y="102.5">UART0_RX</text>
<text x="30.4" y="112.9">Eth0_ACT</text>
<text x="171.6" y="112.9">GPIO1</text>
<text x="30.4" y="115.6">MCU_State_Anode</text>
<text x="30.4" y="118.2">DAC_OUT</text>
<text x="171.6" y="115.6">ADC_IN</text>
<text x="171.6" y="118.2">UART1_TX</text>
<text x="30.4" y="120.8">UART1_RX</text>
<text x="171.6" y="120.8">USR1_Anode</text>
<text x="38.2" y="131.3">SPI_MOSI</text>
<text x="171.4" y="130.8">SPI_CS0_N</text>
<text x="38.2" y="136.5">SPI_SCK</text>
<text x="38.2" y="133.9">SPI_MISO</text>
<text x="171.6" y="136.5">JTAG_TRST_N</text>
<text x="30.4" y="141.7">JTAG_TCK</text>
<text x="171.6" y="141.7">JTAG_TDI</text>
<text x="30.4" y="144.4">JTAG_TDO</text>
<text x="171.6" y="144.4">JTAG_TMS</text>
</g>
<g font-size="1.9">
<text x="46.6" y="9.4">5</text>
<text x="96.3" y="9.4">4</text>
<text x="146" y="9.4">3</text>
<text x="195.7" y="9.4">2</text>
<text x="245.4" y="9.4">1</text>
<text x="19.8" y="34.6">D</text>
<text x="270.9" y="34.6">D</text>
<text x="19.8" y="80.3">C</text>
<text x="270.9" y="80.3">C</text>
<text x="19.8" y="126.2">B</text>
<text x="270.9" y="126.2">B</text>
<text x="19.8" y="171.9">A</text>
<text x="270.9" y="171.9">A</text>
<text x="46.6" y="195.2">5</text>
<text x="96.3" y="195.2">4</text>
<text x="146" y="195.2">3</text>
<text x="195.7" y="195.2">2</text>
<text x="245.4" y="195.2">1</text>
</g>
</svg>
